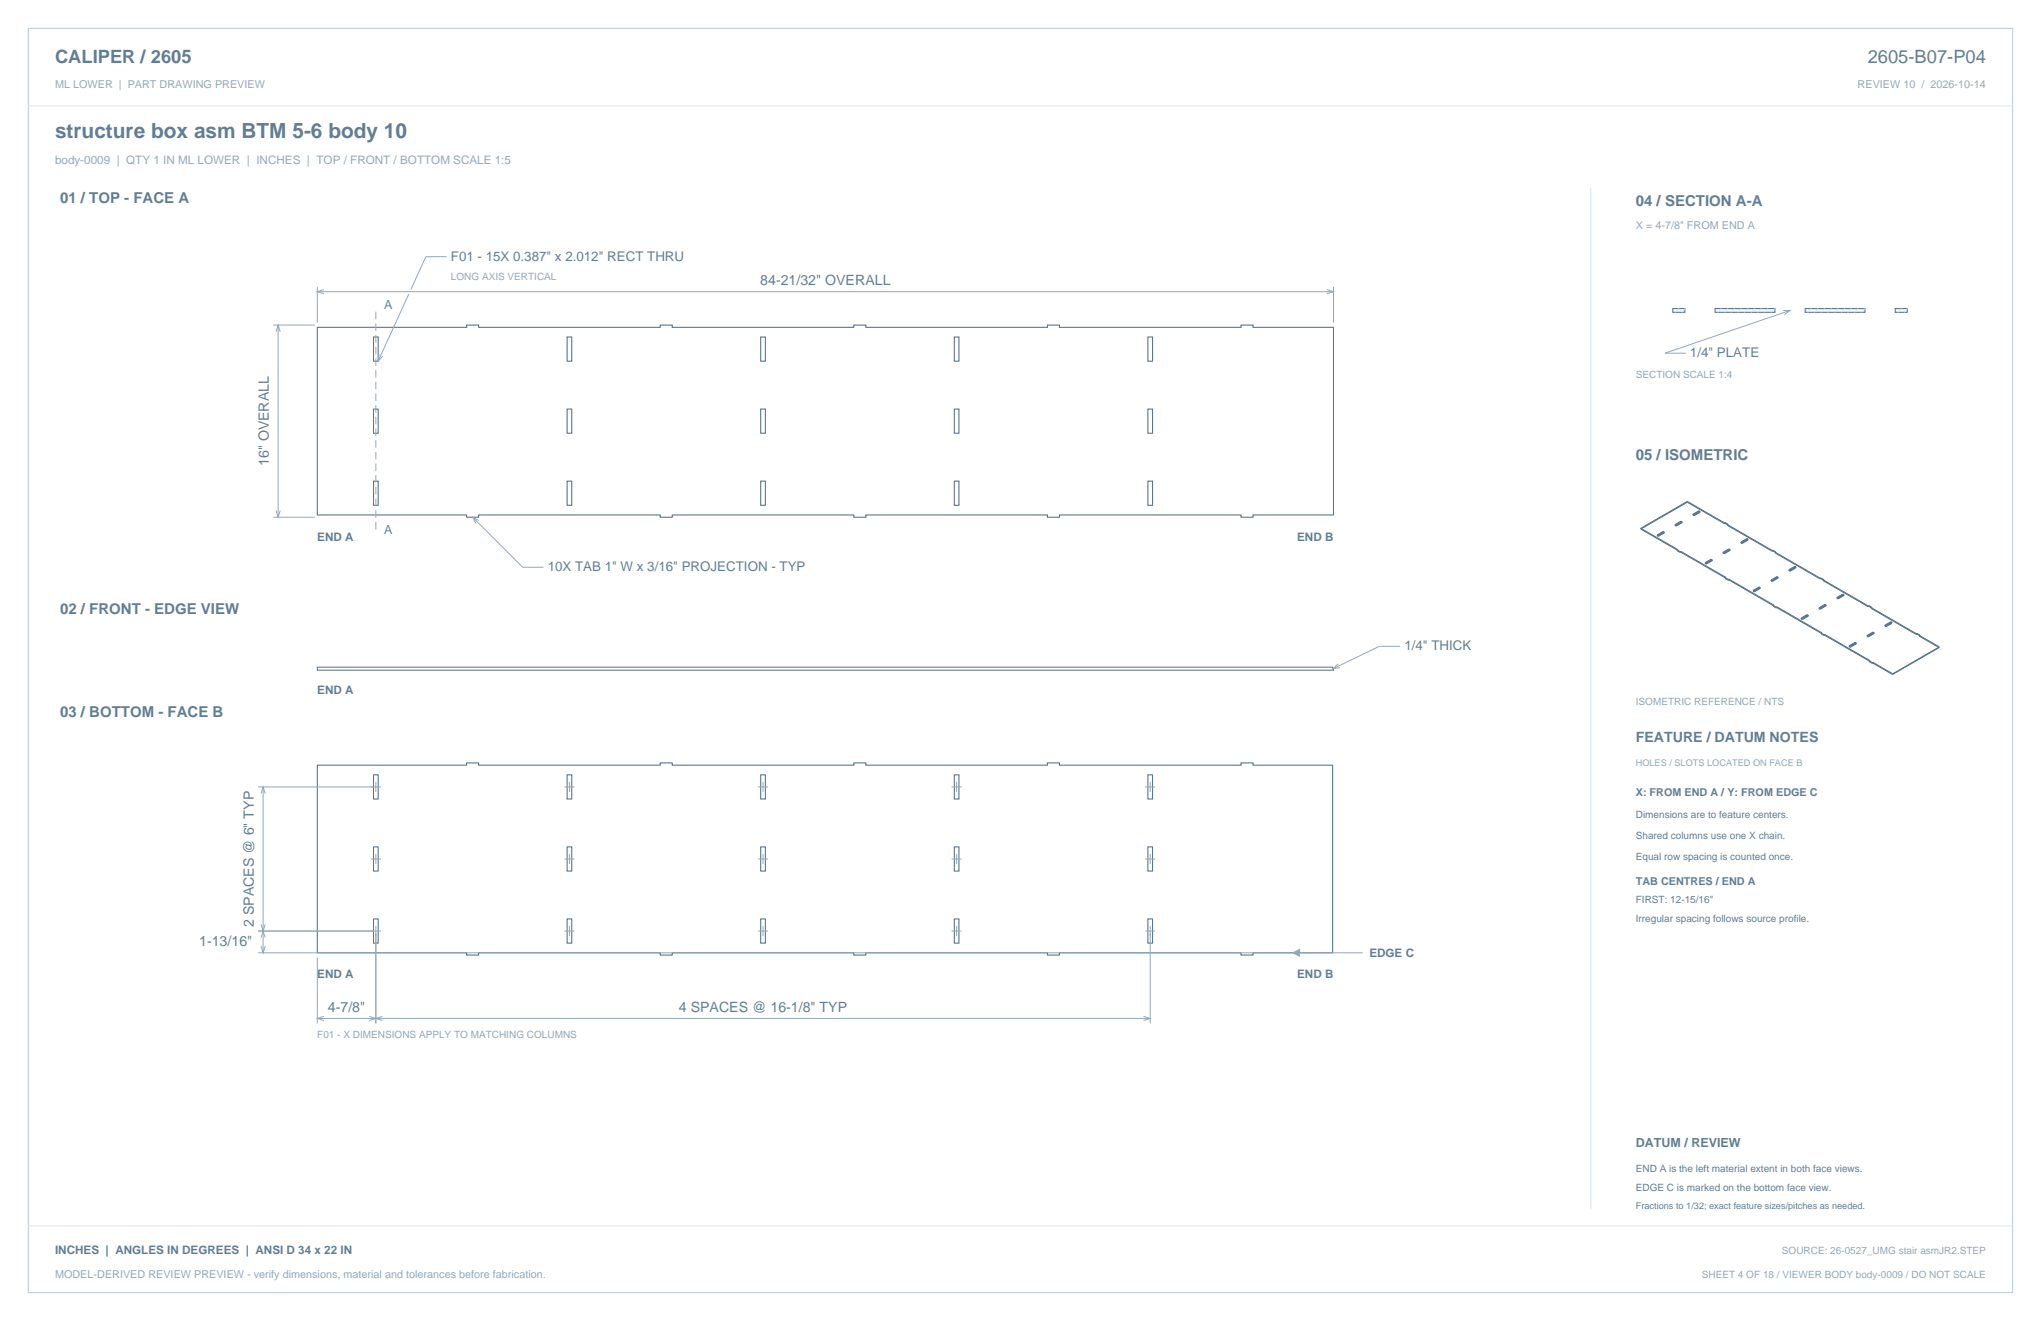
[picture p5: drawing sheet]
<svg xmlns="http://www.w3.org/2000/svg" width="864mm" height="559mm" viewBox="0 0 864 559" stroke-linecap="round" stroke-linejoin="round" font-family="sans-serif">
<path d="M12 12h839.6v534.8h-839.6z" fill="none" stroke="#b8cad8" stroke-width=".42"/>
<path d="M12 44.8h839.6M673.1 79.4v432.1" fill="none" stroke="#dbe5ed" stroke-width=".42"/>
<g fill="none" stroke="#536f85" stroke-width=".44">
<path d="M134.3 138.5h63.1v-1h5.1v1h76.9v-1h5v1h76.9v-1h5.1v1h76.8v-1h5.1v1h76.8v-1h5.1v1h34v79.3h-34v1h-5.1v-1h-76.8v1h-5.1v-1h-76.8v1h-5.1v-1h-76.9v1h-5v-1h-76.9v1h-5.1v-1h-63.1zM158 142.6h2v10.2h-2zM240 142.6h1.9v10.2h-1.9zM321.9 142.6h1.9v10.2h-1.9zM403.8 142.6h2v10.2h-2zM485.7 142.6h2v10.2h-2zM158 173h2v10.3h-2zM240 173h1.9v10.3h-1.9zM321.9 173h1.9v10.3h-1.9zM403.8 173h2v10.3h-2zM485.7 173h2v10.3h-2zM158 203.5h2v10.2h-2z"/>
<path d="M240 203.5h1.9v10.2h-1.9zM321.9 203.5h1.9v10.2h-1.9zM403.8 203.5h2v10.2h-2zM485.7 203.5h2v10.2h-2zM134.3 323.7h63.1v-1h5.1v1h76.9v-1h5v1h76.9v-1h5.1v1h76.8v-1h5.1v1h76.8v-1h5.1v1h33.7v79.3h-33.7v1h-5.1v-1h-76.8v1h-5.1v-1h-76.8v1h-5.1v-1h-76.9v1h-5v-1h-76.9v1h-5.1v-1h-63.1zM158 327.8h2v10.2h-2zM240 327.8h1.9v10.2h-1.9zM321.9 327.8h1.9v10.2h-1.9zM403.8 327.8h2v10.2h-2zM485.7 327.8h2v10.2h-2zM158 358.3h2v10.2h-2zM240 358.3h1.9v10.2h-1.9z"/>
<path d="M321.9 358.3h1.9v10.2h-1.9zM403.8 358.3h2v10.2h-2zM485.7 358.3h2v10.2h-2zM158 388.7h2v10.3h-2zM240 388.7h1.9v10.3h-1.9zM321.9 388.7h1.9v10.3h-1.9zM403.8 388.7h2v10.3h-2zM485.7 388.7h2v10.3h-2z"/>
</g>
<g fill="none" stroke="#93a8b9" stroke-width=".42">
<path d="M189 108.6h-8.8l-6.3 13.8M115.6 137.5h17.6M117.7 137.5v81.3M134.3 121.3v15.2M134.3 123.4h429.9M137.1 122.5l-2.8 .9 2.8 .9M173 124.4l-13 28.4M561.4 122.5l2.8 .9-2.8 .9M564.2 121.3v15.2M116.8 140.3l.9-2.8 .9 2.8M160.4 149.8l-.4 3 2-2.2M115.6 218.8h17.6"/>
<path d="M116.8 216l.9 2.8 .9-2.8M200 218.8l21.2 21.2h8.8M202.6 220.2l-2.6-1.4 1.4 2.6M592.5 273.4h-8.9l-19.5 9.5M566.2 280.8l-2.1 2.1 2.9-.5M109.2 332.9h51.9M110.4 335.7l.9-2.8 .9 2.8M111.3 332.9v70.1M159 330.8v4.2M238.8 332.9h4.3M240.9 330.8v4.2M320.7 332.9h4.3"/>
<path d="M322.9 330.8v4.2M402.7 332.9h4.2M404.8 330.8v4.2M484.6 332.9h4.2M486.7 330.8v4.2M156.9 363.4h4.2M159 361.2v4.3M238.8 363.4h4.3M240.9 361.2v4.3M320.7 363.4h4.3M322.9 361.2v4.3M402.7 363.4h4.2"/>
<path d="M404.8 361.2v4.3M484.6 363.4h4.2M486.7 361.2v4.3M109.2 393.8h51.9M110.4 396.7l.9-2.9 .9 2.9M110.4 391l.9 2.8 .9-2.8M159 391.7v41.2M238.8 393.8h4.3M240.9 391.7v4.3M320.7 393.8h4.3M322.9 391.7v4.3M402.7 393.8h4.2"/>
<path d="M404.8 391.7v4.3M484.6 393.8h4.2M486.7 391.7v41.2M109.2 403h436.8M110.4 400.2l.9 2.8 .9-2.8M134.3 405.1v27.8M547 403h29.6M134.3 430.8h352.4M137.1 429.9l-2.8 .9 2.8 .9M156.2 429.9l2.8 .9-2.8 .9M161.8 429.9l-2.8 .9 2.8 .9M483.9 429.9l2.8 .9-2.8 .9"/>
</g>
<path d="M159 131.9v92.2" fill="none" stroke="#93a8b9" stroke-width=".42" stroke-dasharray="3.2 1.8" stroke-linecap="butt"/>
<path d="M134.3 282.2h429.6l.3 1.3h-429.9z" fill="none" stroke="#536f85" stroke-width=".42"/>
<path d="M547 403l2.9-1.4v2.9z" fill="#93a8b9" stroke="#93a8b9" stroke-width=".42"/>
<path d="M707.8 130.5h5.1v1.6h-5.1z" fill-rule="evenodd" fill="#f2f6f9" stroke="#536f85" stroke-width=".42"/>
<path d="M710.5 130.5l-1.6 1.6M712.9 130.5l-1.2 1.6" fill="none" stroke="#dbe5ed" stroke-width=".42"/>
<path d="M725.7 130.5h25.3v1.6h-25.3z" fill-rule="evenodd" fill="#f2f6f9" stroke="#536f85" stroke-width=".42"/>
<path d="M728.3 130.5l-1.5 1.6M731.2 130.5l-1.6 1.6M734 130.5l-1.6 1.6M736.8 130.5l-1.6 1.6M739.6 130.5l-1.6 1.6M742.5 130.5l-1.6 1.6M745.3 130.5l-1.6 1.6M748.1 130.5l-1.6 1.6M750.9 130.5l-1.6 1.6" fill="none" stroke="#dbe5ed" stroke-width=".42"/>
<path d="M763.8 130.5h25.3v1.6h-25.3z" fill-rule="evenodd" fill="#f2f6f9" stroke="#536f85" stroke-width=".42"/>
<path d="M766.4 130.5l-1.5 1.6M769.3 130.5l-1.6 1.6M772.1 130.5l-1.6 1.6M774.9 130.5l-1.6 1.6M777.7 130.5l-1.6 1.6M780.6 130.5l-1.6 1.6M783.4 130.5l-1.6 1.6M786.2 130.5l-1.6 1.6M789 130.5l-1.6 1.6" fill="none" stroke="#dbe5ed" stroke-width=".42"/>
<path d="M801.9 130.5h5.1v1.6h-5.1z" fill-rule="evenodd" fill="#f2f6f9" stroke="#536f85" stroke-width=".42"/>
<path d="M804.5 130.5l-1.5 1.6M807 130.5l-1.2 1.6M12 518.6h839.6" fill="none" stroke="#dbe5ed" stroke-width=".42"/>
<path d="M754.5 131.4l2.9-.1-2.4 1.8M757.4 131.3l-52.9 18.1h8.8" fill="none" stroke="#93a8b9" stroke-width=".42"/>
<g fill="none" stroke="#536f85" stroke-width=".42">
<path d="M713.9 212.5l15.7 9M713.9 212.1l-19.6 11.4M713.9 212.1l15.7 9M713.9 212.5l-19.6 11.3M713.9 212.1v.4M716.3 217.5v.4M716.3 217.9l.5 .3M716.3 217.5l.5 .3M716.8 217.8v.4M718.8 216.1l.5 .3M718.8 216.1l-2.5 1.4M718.8 216.4l-2.5 1.5"/>
<path d="M718.8 216.4l.5 .3M718.8 216.1v.3M719.3 216.7l-2.5 1.5M719.3 216.4l-2.5 1.4M719.3 216.4v.3M694.3 223.8l15.6 9.1M694.3 223.5l15.6 9M694.3 223.5v.3M701.2 226.6l.5 .3M701.2 226.3l.5 .3M701.2 226.3v.3M701.7 226.6v.3"/>
<path d="M703.7 224.8v.4M703.7 225.2l.5 .3M703.7 224.8l-2.5 1.5M703.7 225.2l-2.5 1.4M703.7 224.8l.5 .3M704.2 225.5l-2.5 1.4M704.2 225.1v.4M704.2 225.1l-2.5 1.5M708.7 222.3l.5 .3M708.7 221.9l.5 .3M708.7 221.9v.4M709.2 222.2v.4"/>
<path d="M709.7 232.6l1.3 .8M709.7 233l1.3 .7M709.7 232.6v.4M709.9 232.5v.4M709.9 232.5l-.2 .1M709.9 232.9l-.2 .1M711 233.4v.3M711.2 233.6l19 11M711.2 233.2l19 11M711.2 233.2l-.2 .2M711.2 233.2v.4M711.2 233.6l-.2 .1"/>
<path d="M711.3 220.4l.5 .3M711.3 220.8l.5 .3M711.3 220.4l-2.6 1.5M711.3 220.8l-2.6 1.5M711.3 220.4v.4M711.8 221.1l-2.6 1.5M711.8 220.7l-2.6 1.5M711.8 220.7v.4M721.5 238.4l.5 .2M721.5 238v.4M721.5 238l.5 .3M722 238.3v.3"/>
<path d="M724 236.5v.4M724 236.9l.5 .3M724 236.5l.5 .3M724 236.9l-2.5 1.5M724 236.5l-2.5 1.5M724.5 236.8l-2.5 1.5M724.5 237.2l-2.5 1.4M724.5 236.8v.4M729 234l.5 .3M729 233.6l.5 .3M729 233.6v.4M729.5 233.9v.4"/>
<path d="M729.6 221.1v.4M729.9 221v.4M729.9 221.4l1.2 .7M729.9 221l1.2 .7M729.9 221l-.3 .1M729.9 221.4l-.3 .1M730.9 222.2l19 11M730.9 221.9l19 11M730.9 221.9v.3M731.1 221.7l-.2 .2M731.1 221.7v.4M731.1 222.1l-.2 .1"/>
<path d="M731.6 232.2v.3M731.6 232.2l.5 .3M731.6 232.5l.5 .3M731.6 232.5l-2.6 1.5M731.6 232.2l-2.6 1.4M732.1 232.5l-2.6 1.4M732.1 232.8l-2.6 1.5M732.1 232.5v.3M736.6 229.6l.5 .3M736.6 229.3l.5 .3M736.6 229.3v.3M737.1 229.6v.3"/>
<path d="M739.1 228.2l.5 .3M739.1 227.8l.5 .3M739.1 227.8v.4M739.1 227.8l-2.5 1.5M739.1 228.2l-2.5 1.4M739.6 228.1v.4M739.6 228.1l-2.5 1.5M739.6 228.5l-2.5 1.4M749.9 232.9v.3M750.2 233.1l1.2 .7M750.2 232.7v.4M750.2 233.1l-.3 .1"/>
<path d="M750.2 232.7l1.2 .8M750.2 232.7l-.3 .2M751.2 234l19 11M751.2 233.6l19 11M751.2 233.6v.4M751.4 233.8l-.2 .2M751.4 233.5l-.2 .1M751.4 233.5v.3M759.5 239.9l.4 .3M759.5 239.5l-2.6 1.5M759.5 239.5l.4 .3M759.5 239.9l-2.6 1.5"/>
<path d="M759.5 239.5v.4M759.9 239.8v.4M759.9 239.8l-2.5 1.5M730 244.4l1.3 .7M730 244.7l1.3 .8M730 244.4v.3M730.2 244.2l-.2 .2M730.2 244.2v.4M730.2 244.6l-.2 .1M731.3 245.1v.4M731.5 245.3l19.1 11M731.5 245l19.1 11"/>
<path d="M731.5 245v.3M731.5 245.3l-.2 .2M731.5 245l-.2 .1M741.8 250.1l.5 .3M741.8 249.7l.5 .3M741.8 249.7v.4M742.3 250v.4M744.3 248.3l-2.5 1.4M744.3 248.6l.5 .3M744.3 248.6l-2.5 1.5M744.3 248.3l.5 .2M744.3 248.3v.3"/>
<path d="M744.8 248.5l-2.5 1.5M744.8 248.5v.4M744.8 248.9l-2.5 1.5M749.4 245.7l.4 .3M749.4 245.4l.4 .2M749.4 245.4v.3M749.8 245.6v.4M750.3 256.1l1.3 .7M750.3 256.5l1.3 .7M750.3 256.1v.4M750.6 256v.3M750.6 256l-.3 .1"/>
<path d="M750.6 256.3l-.3 .2M751.6 256.8v.4M751.8 257l19.1 11M751.8 256.7l19.1 11M751.8 256.7v.3M751.8 257l-.2 .2M751.8 256.7l-.2 .1M751.9 243.9l-2.5 1.5M751.9 243.9v.4M751.9 243.9l.5 .3M751.9 244.3l-2.5 1.4M751.9 244.3l.5 .2"/>
<path d="M752.4 244.2v.3M752.4 244.2l-2.6 1.4M752.4 244.5l-2.6 1.5M756.9 241v.4M756.9 241.4l.5 .2M756.9 241l.5 .3M757.4 241.3v.3M759.9 240.2l-2.5 1.4M764.6 260l.5 .3M764.6 260v.4M764.6 260l-2.5 1.5M769.7 257.5l.5 .2"/>
<path d="M769.7 257.1l.5 .3M769.7 257.1v.4M770.2 257.4v.3M770.2 244.6v.4M770.5 244.8l1.2 .7M770.5 244.8l-.3 .2M770.5 244.5l-.3 .1M770.5 244.5l1.2 .7M770.5 244.5v.3M771.5 245.7l19 11M771.5 245.3l19 11M771.5 245.3v.4"/>
<path d="M771.7 245.2l-.2 .1M771.7 245.2v.3M771.7 245.5l-.2 .2M772.2 255.6l.5 .3M772.2 256l.5 .3M772.2 256l-2.5 1.5M772.2 255.6v.4M772.2 255.6l-2.5 1.5M772.7 255.9l-2.5 1.5M772.7 255.9v.4M772.7 256.3l-2.5 1.4M777.2 253.1l.5 .3"/>
<path d="M777.2 252.7l.5 .3M777.2 252.7v.4M777.7 253v.4M779.8 251.6l.4 .3M779.8 251.3l.4 .2M779.8 251.6l-2.6 1.5M779.8 251.3v.3M779.8 251.3l-2.6 1.4M780.2 251.5l-2.5 1.5M780.2 251.5v.4M780.2 251.9l-2.5 1.5M790.5 256.3v.4"/>
<path d="M790.8 256.5l20.1 11.5M790.8 256.5l-.3 .2M790.8 256.2l-.3 .1M790.8 256.2l1.2 .7M790.8 256.2v.3M791.8 257.4l19.1 11M792 256.9l-.2 .5M762.1 261.8l.5 .3M762.1 261.5l.5 .2M762.1 261.5v.3M762.6 261.7v.4M764.6 260.4l.5 .2"/>
<path d="M764.6 260.4l-2.5 1.4M765.1 260.3v.3M765.1 260.6l-2.5 1.5M765.1 260.3l-2.5 1.4M770.6 267.8l1.3 .7M770.6 268.2l1.3 .7M770.6 267.8v.4M770.9 267.7l-.3 .1M770.9 267.7v.3M770.9 268l-.3 .2M771.9 268.5v.4M772.1 268.4v.4"/>
<path d="M772.1 268.8l19.1 11M772.1 268.4l19.1 11M772.1 268.8l-.2 .1M772.1 268.4l-.2 .1M782.4 273.5l.5 .3M782.4 273.2v.3M782.4 273.2l.5 .3M782.9 273.5v.3M785 272.1l.4 .3M785 271.7l.4 .3M785 271.7l-2.6 1.5M785 272.1l-2.6 1.4"/>
<path d="M785 271.7v.4M785.4 272l-2.5 1.5M785.4 272.4l-2.5 1.4M785.4 272v.4M790 269.2l.5 .3M790 268.8l.5 .3M790 268.8v.4M790.5 269.1v.4M790.9 279.5l1.3 .8M790.9 279.9l1.3 .7M790.9 279.5v.4M791.2 279.8l-.3 .1"/>
<path d="M791.2 279.4v.4M791.2 279.4l-.3 .1M792.5 267.4l.5 .2M792.5 267.4v.3M792.5 267.7l.5 .3M792.5 267.4l-2.5 1.4M792.5 267.7l-2.5 1.5M793 267.6l-2.5 1.5M793 268l-2.5 1.5M793 267.6v.4M797.5 264.8l.5 .3M797.5 264.5l.5 .2"/>
<path d="M797.5 264.5v.3M798 264.7v.4M800.1 263.4l.5 .2M800.1 263l.5 .3M800.1 263l-2.6 1.5M800.1 263.4l-2.6 1.4M800.1 263v.4M800.6 263.3l-2.6 1.4M800.6 263.6l-2.6 1.5M800.6 263.3v.3M810.9 268v.4M811.1 267.9v.4"/>
<path d="M811.1 268.3l9.5 5.3M811.1 268.3l-.2 .1M811.1 267.9l-.2 .1M811.1 267.9l1.3 .7M812.1 269.1l8.4 4.9M812.4 268.6l-.3 .5M820.5 274l-19.7 11.3M820.6 273.6l-.1 .4M820.6 273.6l-19.7 11.4M792.2 280.3v.3M792.4 280.5l8.4 4.8M792.4 280.1l8.5 4.9"/>
<path d="M792.4 280.1v.4M792.4 280.5l-.2 .1M792.4 280.1l-.2 .2M800.9 285l-.1 .3"/>
</g>
<text font-size="8.8" fill="#617e94" x="23.3" y="58.2">structure box asm BTM 5-6 body 10</text>
<g font-size="7.8" fill="#617e94">
<text x="23.3" y="26.8">CALIPER / 2605</text>
<text x="790.3" y="26.8">2605-B07-P04</text>
</g>
<g font-size="6.3" fill="#617e94">
<text x="25.4" y="86.1">01 / TOP - FACE A</text>
<text x="692.1" y="87.1">04 / SECTION A-A</text>
<text x="692.1" y="194.4">05 / ISOMETRIC</text>
<text x="25.4" y="259.6">02 / FRONT - EDGE VIEW</text>
<text x="25.4" y="303.4">03 / BOTTOM - FACE B</text>
</g>
<g font-size="6" fill="#617e94">
<text x="321.7" y="120.6">84-21/32&quot; OVERALL</text>
<text x="113.8" y="197.2" transform="rotate(-90 113.8 197.2)">16&quot; OVERALL</text>
<text x="692.1" y="314">FEATURE / DATUM NOTES</text>
<text x="107.5" y="392.1" transform="rotate(-90 107.5 392.1)">2 SPACES @ 6&quot; TYP</text>
<text x="84.3" y="400.2">1-13/16&quot;</text>
<text x="138.7" y="428">4-7/8&quot;</text>
<text x="287.2" y="428">4 SPACES @ 16-1/8&quot; TYP</text>
</g>
<g font-size="5.6" fill="#617e94">
<text x="190.8" y="110.3">F01 - 15X 0.387&quot; x 2.012&quot; RECT THRU</text>
<text x="715.1" y="151.2">1/4&quot; PLATE</text>
<text x="231.7" y="241.7">10X TAB 1&quot; W x 3/16&quot; PROJECTION - TYP</text>
<text x="594.2" y="275.2">1/4&quot; THICK</text>
</g>
<g font-size="5.3" fill="#617e94">
<text x="162.6" y="130.8">A</text>
<text x="162.6" y="225.8">A</text>
<text x="692.1" y="485.1">DATUM / REVIEW</text>
</g>
<text font-size="4.9" fill="#93a8b9" x="23.3" y="69.5">body-0009 | QTY 1 IN ML LOWER | INCHES | TOP / FRONT / BOTTOM SCALE 1:5</text>
<g font-size="4.9" fill="#617e94">
<text x="134.3" y="229">END A</text>
<text x="548.9" y="229">END B</text>
<text x="134.3" y="293.4">END A</text>
<text x="579.4" y="404.8">EDGE C</text>
<text x="134.3" y="413.9">END A</text>
<text x="548.9" y="413.9">END B</text>
<text x="23.3" y="530.6">INCHES | ANGLES IN DEGREES | ANSI D 34 x 22 IN</text>
</g>
<g font-size="4.6" fill="#93a8b9">
<text x="23.3" y="37">ML LOWER | PART DRAWING PREVIEW</text>
<text x="786" y="37">REVIEW 10 / 2026-10-14</text>
<text x="692.1" y="97">X = 4-7/8&quot; FROM END A</text>
<text x="23.3" y="540.5">MODEL-DERIVED REVIEW PREVIEW - verify dimensions, material and tolerances before fabrication.</text>
</g>
<g font-size="4.6" fill="#617e94">
<text x="692.1" y="336.9">X: FROM END A / Y: FROM EDGE C</text>
<text x="692.1" y="374.3">TAB CENTRES / END A</text>
</g>
<g font-size="4.2" fill="#93a8b9">
<text x="190.8" y="118.5">LONG AXIS VERTICAL</text>
<text x="692.1" y="160">SECTION SCALE 1:4</text>
<text x="692.1" y="298.1">ISOMETRIC REFERENCE / NTS</text>
<text x="134.3" y="438.9">F01 - X DIMENSIONS APPLY TO MATCHING COLUMNS</text>
<text x="754" y="530.6">SOURCE: 26-0527_UMG stair asmJR2.STEP</text>
<text x="720.1" y="540.5">SHEET 4 OF 18 / VIEWER BODY body-0009 / DO NOT SCALE</text>
</g>
<g font-size="4.2" fill="#617e94">
<text x="692.1" y="346.1">Dimensions are to feature centers.</text>
<text x="692.1" y="354.9">Shared columns use one X chain.</text>
<text x="692.1" y="363.7">Equal row spacing is counted once.</text>
<text x="692.1" y="382.1">FIRST: 12-15/16&quot;</text>
<text x="692.1" y="389.8">Irregular spacing follows source profile.</text>
<text x="692.1" y="495.7">END A is the left material extent in both face views.</text>
<text x="692.1" y="503.8">EDGE C is marked on the bottom face view.</text>
</g>
<text font-size="3.9" fill="#93a8b9" x="692.1" y="323.8">HOLES / SLOTS LOCATED ON FACE B</text>
<text font-size="3.9" fill="#617e94" x="692.1" y="511.5">Fractions to 1/32; exact feature sizes/pitches as needed.</text>
</svg>
